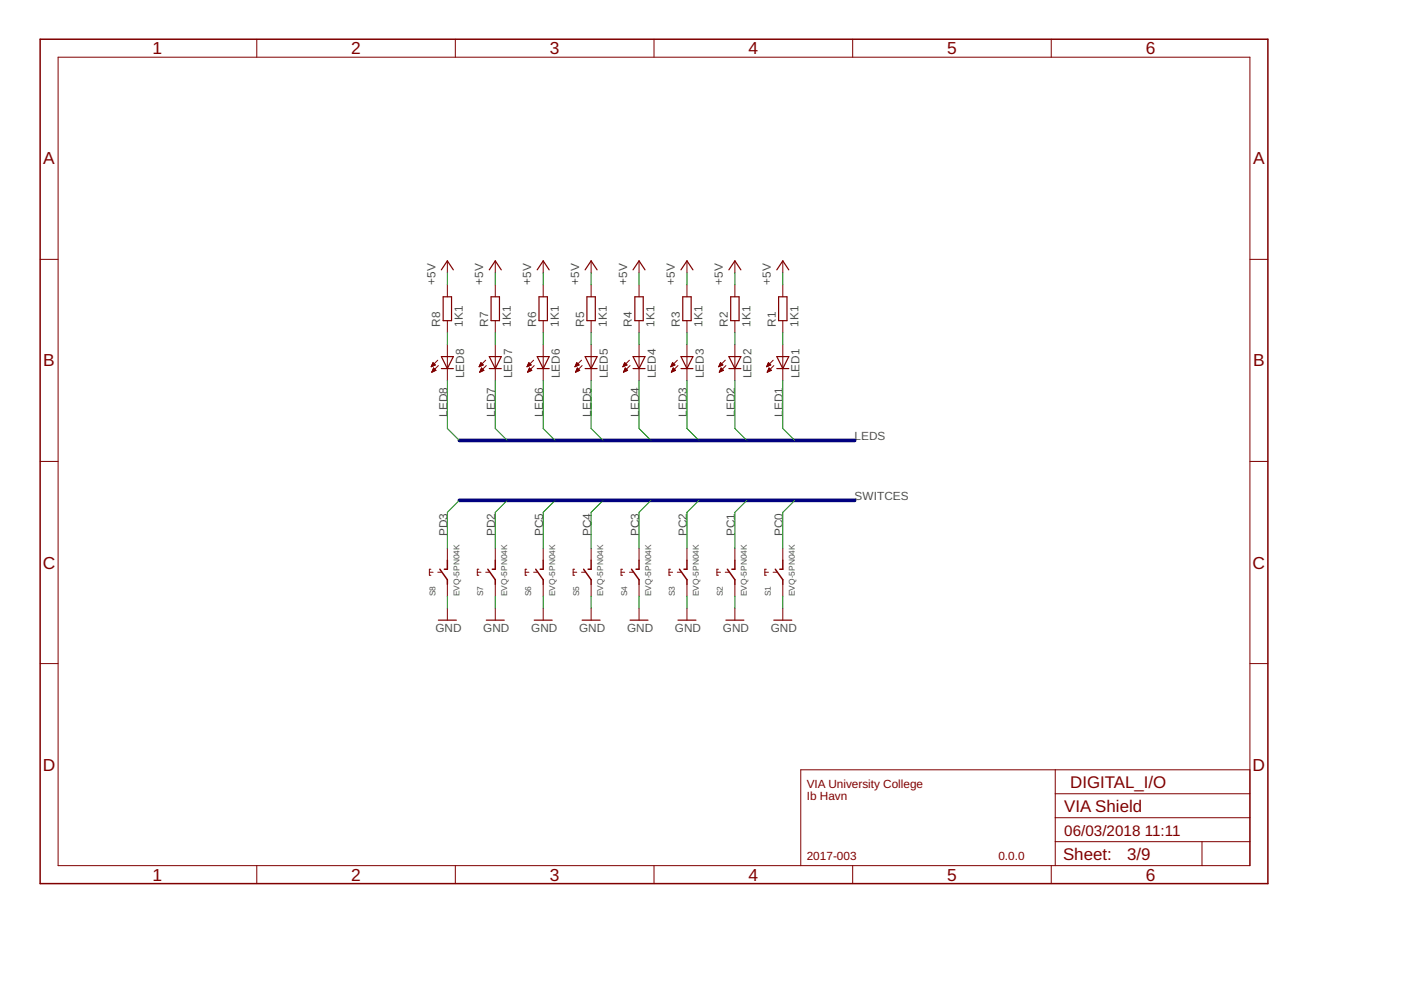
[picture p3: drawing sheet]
<svg xmlns="http://www.w3.org/2000/svg" width="297mm" height="210mm" viewBox="0 0 297 210" stroke-linecap="round" stroke-linejoin="round" font-family="sans-serif">
<g fill="none" stroke="#800000" stroke-width=".21">
<path d="M12.3 12.1h252.7v171.4h-252.7zM54.4 8.3v3.8M96.5 8.3v3.8M138.7 8.3v3.8M180.8 8.3v3.8M222.9 8.3v3.8M8.5 55h3.8M94.8 55.3v2.5M105 55.3v2.5M115.2 55.3v2.5M125.3 55.3v2.5M135.5 55.3v2.5"/>
<path d="M145.6 55.3v2.5M155.8 55.3v2.5M166 55.3v2.5M265 55h3.8M91.5 77.7h.1M91.5 77.6h.4M91.5 77.5h.6M91.5 78.9h.1M91.6 77.3h.7M91.6 78.8h.2M91.7 77.2h.4M91.7 78.7h.4"/>
<path d="M91.7 77.1h.3M91.7 78.5h.7M91.8 77h.1M91.8 78.4h.5M91.8 76.9l.5 .5-.9 .4zM91.8 78.3h.4M91.9 78.2h.2M91.9 78.1h.1M91.9 78l.5 .5-.9 .4zM92.8 76.4l-1.4 1.4M92.9 77.5l-1.4 1.4M94.8 60.4v2.5"/>
<path d="M94.8 68v2.5M94.8 73.1v7.6M101.6 77.7h.1M101.7 77.6h.3M101.7 77.5h.6M101.7 78.9h.1M101.8 77.3h.6M101.8 78.8h.2M101.8 77.2h.5M101.8 78.7h.5M101.9 77.1h.3M101.9 78.5h.7"/>
<path d="M101.9 77h.2M101.9 78.4h.6M102 78.3h.4M102 76.9l.5 .5-.9 .4zM102 78.2h.3M102.1 78.1h.1M102.1 78l.5 .5-.9 .4zM103 76.4l-1.4 1.4M103.1 77.5l-1.4 1.4M105 60.4v2.5M105 68v2.5M105 73.1v7.6"/>
<path d="M111.8 77.7h.1M111.8 77.6h.4M111.9 77.5h.6M111.9 78.9h.1M111.9 77.3h.7M111.9 78.8h.3M112 77.2h.5M112 78.7h.4M112 78.5h.7M112 77.1h.4M112.1 77h.1M112.1 78.4h.5"/>
<path d="M112.1 78.3h.4M112.1 76.9l.5 .5-.9 .4zM112.2 78.2h.2M112.2 78.1h.1M112.2 78l.6 .5-.9 .4zM113.1 76.4l-1.4 1.4M113.3 77.5l-1.4 1.4M115.2 60.4v2.5M115.2 68v2.5M115.2 73.1v7.6M121.9 77.7h.1M122 77.6h.3"/>
<path d="M122 77.5h.6M122 78.9h.1M122.1 77.3h.6M122.1 78.8h.2M122.1 77.2h.5M122.1 78.7h.5M122.2 78.5h.7M122.2 77.1h.3M122.2 77h.2M122.2 78.4h.6M122.3 78.3h.4M122.3 76.9l.5 .5-.9 .4z"/>
<path d="M122.3 78.2h.3M122.4 78.1h.1M122.4 78l.5 .5-.9 .4zM123.3 76.4l-1.4 1.4M123.4 77.5l-1.4 1.4M125.3 60.4v2.5M125.3 68v2.5M125.3 73.1v7.6M132.1 77.7h.1M132.1 77.6h.4M132.2 77.5h.6M132.2 78.9h.1"/>
<path d="M132.2 78.8h.3M132.2 77.3h.7M132.3 77.2h.5M132.3 78.7h.5M132.3 77.1h.4M132.3 78.5h.7M132.4 77h.1M132.4 78.4h.6M132.4 78.3h.4M132.4 76.9l.5 .5-.8 .4zM132.5 78.2h.2M132.5 78.1h.1"/>
<path d="M132.6 78l.5 .5-.9 .4zM133.5 76.4l-1.4 1.4M133.6 77.5l-1.4 1.4M135.5 60.4v2.5M135.5 68v2.5M135.5 73.1v7.6M142.2 77.7h.2M142.3 77.6h.3M142.3 77.5h.6M142.3 78.9h.1M142.4 78.8h.2M142.4 77.3h.7"/>
<path d="M142.5 77.2h.4M142.5 78.7h.4M142.5 77.1h.3M142.5 78.5h.7M142.6 77h.1M142.6 78.4h.5M142.6 78.3h.4M142.6 76.9l.5 .5-.9 .4zM142.7 78.2h.2M142.7 78.1h.1M143.2 78.5l-.5-.5-.4 .9M143.2 78.5l-.9 .4"/>
<path d="M143.6 76.4l-1.4 1.4M143.7 77.5l-1.4 1.4M145.6 60.4v2.5M145.6 68v2.5M145.6 73.1v7.6M152.4 77.7h.1M152.5 77.6h.3M152.5 77.5h.6M152.5 78.9h.1M152.5 77.3h.7M152.5 78.8h.3M152.6 77.2h.5"/>
<path d="M152.6 78.7h.5M152.7 77.1h.3M152.7 78.5h.7M152.7 77h.2M152.7 78.4h.6M152.8 78.3h.4M152.8 76.9l.5 .5-.9 .4zM152.8 78.2h.3M152.9 78.1h.1M152.9 78l.5 .5-.9 .4zM153.8 76.4l-1.4 1.4M153.9 77.5l-1.4 1.4"/>
<path d="M155.8 60.4v2.5M155.8 68v2.5M155.8 73.1v7.6M162.6 77.7h.1M162.6 77.6h.4M162.7 77.5h.5M162.7 78.9h.1M162.7 77.3h.7M162.7 78.8h.2M162.8 77.2h.5M162.8 78.7h.4M162.8 77.1h.3"/>
<path d="M162.8 78.5h.7M162.9 77h.1M162.9 78.4h.5M162.9 76.9l.5 .5-.9 .4zM162.9 78.3h.4M163 78.2h.2M163 78.1h.1M163 78l.6 .5-.9 .4zM163.9 76.4l-1.4 1.4M164.1 77.5l-1.4 1.4M166 60.4v2.5M166 68v2.5"/>
<path d="M166 73.1v7.6M8.5 97.8h3.8M265 97.8h3.8M94.8 116.2v2.6M105 116.2v2.6M115.2 116.2v2.6M125.3 116.2v2.6M135.5 116.2v2.6M145.6 116.2v2.6M155.8 116.2v2.6M166 116.2v2.6M91 121.3h.8"/>
<path d="M91.4 120.7h-.4v1.3h.4M92.8 121.3h.8M94.8 123.9v2.5M94.8 128.9v2.6M101.2 121.3h.8M101.5 120.7h-.3v1.3h.3M103 121.3h.7M105 123.9v2.5M105 128.9v2.6M111.4 121.3h.7M111.7 120.7h-.3v1.3h.3M113.1 121.3h.8"/>
<path d="M115.2 123.9v2.5M115.2 128.9v2.6M121.5 121.3h.8M121.8 120.7h-.3v1.3h.3M123.3 121.3h.8M125.3 123.9v2.5M125.3 128.9v2.6M131.7 121.3h.7M132 120.7h-.3v1.3h.3M133.5 121.3h.7M135.5 123.9v2.5M135.5 128.9v2.6"/>
<path d="M141.8 121.3h.8M142.2 120.7h-.4v1.3h.4M143.6 121.3h.8M145.6 123.9v2.5M145.6 128.9v2.6M152 121.3h.8M152.3 120.7h-.3v1.3h.3M153.8 121.3h.7M155.8 123.9v2.5M155.8 128.9v2.6M162.2 121.3h.7M162.5 120.7h-.3v1.3h.3"/>
<path d="M163.9 121.3h.8M166 123.9v2.5M166 128.9v2.6M8.5 140.7h3.8M265 140.7h3.8M223.7 178.5h41.3M223.7 163.2v20.3M223.7 173.4h41.3M223.7 168.3h41.3M254.8 178.5v5M265 163.2h-95.2v20.3M54.4 183.5v3.8"/>
<path d="M96.5 183.5v3.8M138.7 183.5v3.8M180.8 183.5v3.8M222.9 183.5v3.8"/>
</g>
<g fill="none" stroke="#800000" stroke-width=".32">
<path d="M8.5 8.3h260.3v179h-260.3zM94.8 118.8v1.9h-.6M105 118.8v1.9h-.6M115.2 118.8v1.9h-.7M125.3 118.8v1.9h-.6M135.5 118.8v1.9h-.6M145.6 118.8v1.9h-.6M155.8 118.8v1.9h-.6M166 118.8v1.9h-.7M93.3 120.7l1.5 2.2v1M103.4 120.7l1.6 2.2v1M113.6 120.7l1.6 2.2v1"/>
<path d="M123.7 120.7l1.6 2.2v1M133.9 120.7l1.6 2.2v1M144.1 120.7l1.5 2.2v1M154.2 120.7l1.6 2.2v1M164.4 120.7l1.6 2.2v1"/>
</g>
<g fill="none" stroke="#800000" stroke-width=".25">
<path d="M93.6 57.2l1.2-1.9 1.3 1.9M103.7 57.2l1.3-1.9 1.3 1.9M113.9 57.2l1.3-1.9 1.2 1.9M124.1 57.2l1.2-1.9 1.3 1.9M134.2 57.2l1.3-1.9 1.3 1.9M144.4 57.2l1.2-1.9 1.3 1.9M154.5 57.2l1.3-1.9 1.3 1.9M164.7 57.2l1.3-1.9 1.2 1.9M93.6 78.1h2.5M93.6 75.6h2.5l-1.3 2.5zM94 62.9h1.7v5.1h-1.7zM103.7 78.1h2.6"/>
<path d="M103.7 75.6h2.6l-1.3 2.5zM104.1 62.9h1.8v5.1h-1.8zM113.9 78.1h2.5M113.9 75.6h2.5l-1.2 2.5zM114.3 62.9h1.8v5.1h-1.8zM124.1 78.1h2.5M124.1 75.6h2.5l-1.3 2.5zM124.4 62.9h1.8v5.1h-1.8zM134.2 78.1h2.6M134.2 75.6h2.6l-1.3 2.5zM134.6 62.9h1.8v5.1h-1.8zM144.4 78.1h2.5"/>
<path d="M144.4 75.6h2.5l-1.3 2.5zM144.8 62.9h1.7v5.1h-1.7zM154.5 78.1h2.6M154.5 75.6h2.6l-1.3 2.5zM154.9 62.9h1.8v5.1h-1.8zM164.7 75.6h2.5l-1.2 2.5zM164.7 78.1h2.5M165.1 62.9h1.8v5.1h-1.8zM92.9 131.5h3.9M103.1 131.5h3.8M113.3 131.5h3.8M123.4 131.5h3.8"/>
<path d="M133.6 131.5h3.8M143.7 131.5h3.9M153.9 131.5h3.8M164.1 131.5h3.8"/>
</g>
<path d="M97.4 93.4h83.8M97.4 106.1h83.8" fill="none" stroke="#000080" stroke-width=".76"/>
<g fill="none" stroke="#008000" stroke-width=".21">
<path d="M94.8 57.8v2.6M105 57.8v2.6M115.2 57.8v2.6M125.3 57.8v2.6M135.5 57.8v2.6M145.6 57.8v2.6M155.8 57.8v2.6M166 57.8v2.6M94.8 70.5v2.6M105 70.5v2.6M115.2 70.5v2.6M125.3 70.5v2.6"/>
<path d="M135.5 70.5v2.6M145.6 70.5v2.6M155.8 70.5v2.6M166 70.5v2.6M94.8 80.7v10.1l2.6 2.6M105 80.7v10.1l2.5 2.6M115.2 80.7v10.1l2.5 2.6M125.3 80.7v10.1l2.6 2.6M135.5 80.7v10.1l2.5 2.6M145.6 80.7v10.1l2.6 2.6M155.8 80.7v10.1l2.5 2.6M166 80.7v10.1l2.5 2.6"/>
<path d="M97.4 106.1l-2.6 2.5v7.6M107.5 106.1l-2.5 2.5v7.6M117.7 106.1l-2.5 2.5v7.6M127.9 106.1l-2.6 2.5v7.6M138 106.1l-2.5 2.5v7.6M148.2 106.1l-2.6 2.5v7.6M158.3 106.1l-2.5 2.5v7.6M168.5 106.1l-2.5 2.5v7.6M94.8 126.4v2.5M105 126.4v2.5M115.2 126.4v2.5M125.3 126.4v2.5"/>
<path d="M135.5 126.4v2.5M145.6 126.4v2.5M155.8 126.4v2.5M166 126.4v2.5"/>
</g>
<g font-size="3.7" fill="#800000">
<text x="32.4" y="11.5">1</text>
<text x="74.5" y="11.5">2</text>
<text x="116.6" y="11.5">3</text>
<text x="158.7" y="11.5">4</text>
<text x="200.8" y="11.5">5</text>
<text x="242.9" y="11.5">6</text>
<text x="9.2" y="34.8">A</text>
<text x="265.7" y="34.8">A</text>
<text x="9.2" y="77.7">B</text>
<text x="265.7" y="77.7">B</text>
<text x="9.1" y="120.6">C</text>
<text x="265.6" y="120.6">C</text>
<text x="9.1" y="163.4">D</text>
<text x="265.6" y="163.4">D</text>
<text x="32.4" y="186.7">1</text>
<text x="74.5" y="186.7">2</text>
<text x="116.6" y="186.7">3</text>
<text x="158.7" y="186.7">4</text>
<text x="200.8" y="186.7">5</text>
<text x="242.9" y="186.7">6</text>
</g>
<g font-size="3.6" fill="#800000">
<text x="226.9" y="167">DIGITAL_I/O</text>
<text x="225.6" y="172.1">VIA Shield</text>
<text x="225.4" y="182.4">Sheet:</text>
<text x="239" y="182.3">3/9</text>
</g>
<g font-size="3.2" fill="#800000">
<text x="225.6" y="177.2">06/03/2018</text>
<text x="242.7" y="177.2">11:11</text>
</g>
<g font-size="2.5" fill="#505050">
<text x="92.3" y="60.4" transform="rotate(-90 92.3 60.4)">+5V</text>
<text x="102.5" y="60.4" transform="rotate(-90 102.5 60.4)">+5V</text>
<text x="112.6" y="60.4" transform="rotate(-90 112.6 60.4)">+5V</text>
<text x="122.8" y="60.4" transform="rotate(-90 122.8 60.4)">+5V</text>
<text x="132.9" y="60.4" transform="rotate(-90 132.9 60.4)">+5V</text>
<text x="143.1" y="60.4" transform="rotate(-90 143.1 60.4)">+5V</text>
<text x="153.3" y="60.4" transform="rotate(-90 153.3 60.4)">+5V</text>
<text x="163.4" y="60.4" transform="rotate(-90 163.4 60.4)">+5V</text>
<text x="93.4" y="69.3" transform="rotate(-90 93.4 69.3)">R8</text>
<text x="98.2" y="69.3" transform="rotate(-90 98.2 69.3)">1K1</text>
<text x="103.5" y="69.3" transform="rotate(-90 103.5 69.3)">R7</text>
<text x="108.3" y="69.3" transform="rotate(-90 108.3 69.3)">1K1</text>
<text x="113.7" y="69.3" transform="rotate(-90 113.7 69.3)">R6</text>
<text x="118.5" y="69.3" transform="rotate(-90 118.5 69.3)">1K1</text>
<text x="123.8" y="69.3" transform="rotate(-90 123.8 69.3)">R5</text>
<text x="128.6" y="69.3" transform="rotate(-90 128.6 69.3)">1K1</text>
<text x="134" y="69.3" transform="rotate(-90 134 69.3)">R4</text>
<text x="138.8" y="69.3" transform="rotate(-90 138.8 69.3)">1K1</text>
<text x="144.1" y="69.3" transform="rotate(-90 144.1 69.3)">R3</text>
<text x="148.9" y="69.3" transform="rotate(-90 148.9 69.3)">1K1</text>
<text x="154.3" y="69.3" transform="rotate(-90 154.3 69.3)">R2</text>
<text x="159.1" y="69.3" transform="rotate(-90 159.1 69.3)">1K1</text>
<text x="164.5" y="69.3" transform="rotate(-90 164.5 69.3)">R1</text>
<text x="169.3" y="69.3" transform="rotate(-90 169.3 69.3)">1K1</text>
<text x="98.4" y="80.2" transform="rotate(-90 98.4 80.2)">LED8</text>
<text x="108.6" y="80.2" transform="rotate(-90 108.6 80.2)">LED7</text>
<text x="118.7" y="80.2" transform="rotate(-90 118.7 80.2)">LED6</text>
<text x="128.9" y="80.2" transform="rotate(-90 128.9 80.2)">LED5</text>
<text x="139" y="80.2" transform="rotate(-90 139 80.2)">LED4</text>
<text x="149.2" y="80.2" transform="rotate(-90 149.2 80.2)">LED3</text>
<text x="159.4" y="80.2" transform="rotate(-90 159.4 80.2)">LED2</text>
<text x="169.5" y="80.2" transform="rotate(-90 169.5 80.2)">LED1</text>
<text x="94.9" y="88.3" transform="rotate(-90 94.9 88.3)">LED8</text>
<text x="105" y="88.3" transform="rotate(-90 105 88.3)">LED7</text>
<text x="115.2" y="88.3" transform="rotate(-90 115.2 88.3)">LED6</text>
<text x="125.3" y="88.3" transform="rotate(-90 125.3 88.3)">LED5</text>
<text x="135.5" y="88.3" transform="rotate(-90 135.5 88.3)">LED4</text>
<text x="145.6" y="88.3" transform="rotate(-90 145.6 88.3)">LED3</text>
<text x="155.8" y="88.3" transform="rotate(-90 155.8 88.3)">LED2</text>
<text x="166" y="88.3" transform="rotate(-90 166 88.3)">LED1</text>
<text x="181.2" y="93.4">LEDS</text>
<text x="181.2" y="106.1">SWITCES</text>
<text x="94.9" y="113.7" transform="rotate(-90 94.9 113.7)">PD3</text>
<text x="105" y="113.7" transform="rotate(-90 105 113.7)">PD2</text>
<text x="115.2" y="113.7" transform="rotate(-90 115.2 113.7)">PC5</text>
<text x="125.3" y="113.7" transform="rotate(-90 125.3 113.7)">PC4</text>
<text x="135.5" y="113.7" transform="rotate(-90 135.5 113.7)">PC3</text>
<text x="145.6" y="113.7" transform="rotate(-90 145.6 113.7)">PC2</text>
<text x="155.8" y="113.7" transform="rotate(-90 155.8 113.7)">PC1</text>
<text x="166" y="113.7" transform="rotate(-90 166 113.7)">PC0</text>
<text x="92.3" y="134">GND</text>
<text x="102.5" y="134">GND</text>
<text x="112.6" y="134">GND</text>
<text x="122.8" y="134">GND</text>
<text x="132.9" y="134">GND</text>
<text x="143.1" y="134">GND</text>
<text x="153.3" y="134">GND</text>
<text x="163.4" y="134">GND</text>
</g>
<g font-size="2.5" fill="#800000">
<text x="171" y="167">VIA University College</text>
<text x="171" y="169.6">Ib Havn</text>
<text x="171" y="182.3">2017-003</text>
<text x="211.7" y="182.3">0.0.0</text>
</g>
<g font-size="1.8" fill="#505050">
<text x="92.3" y="126.4" transform="rotate(-90 92.3 126.4)">S8</text>
<text x="97.4" y="126.4" transform="rotate(-90 97.4 126.4)">EVQ-5PN04K</text>
<text x="102.5" y="126.4" transform="rotate(-90 102.5 126.4)">S7</text>
<text x="107.6" y="126.4" transform="rotate(-90 107.6 126.4)">EVQ-5PN04K</text>
<text x="112.6" y="126.4" transform="rotate(-90 112.6 126.4)">S6</text>
<text x="117.7" y="126.4" transform="rotate(-90 117.7 126.4)">EVQ-5PN04K</text>
<text x="122.8" y="126.4" transform="rotate(-90 122.8 126.4)">S5</text>
<text x="127.9" y="126.4" transform="rotate(-90 127.9 126.4)">EVQ-5PN04K</text>
<text x="132.9" y="126.4" transform="rotate(-90 132.9 126.4)">S4</text>
<text x="138" y="126.4" transform="rotate(-90 138 126.4)">EVQ-5PN04K</text>
<text x="143.1" y="126.4" transform="rotate(-90 143.1 126.4)">S3</text>
<text x="148.2" y="126.4" transform="rotate(-90 148.2 126.4)">EVQ-5PN04K</text>
<text x="153.3" y="126.4" transform="rotate(-90 153.3 126.4)">S2</text>
<text x="158.3" y="126.4" transform="rotate(-90 158.3 126.4)">EVQ-5PN04K</text>
<text x="163.4" y="126.4" transform="rotate(-90 163.4 126.4)">S1</text>
<text x="168.5" y="126.4" transform="rotate(-90 168.5 126.4)">EVQ-5PN04K</text>
</g>
</svg>
